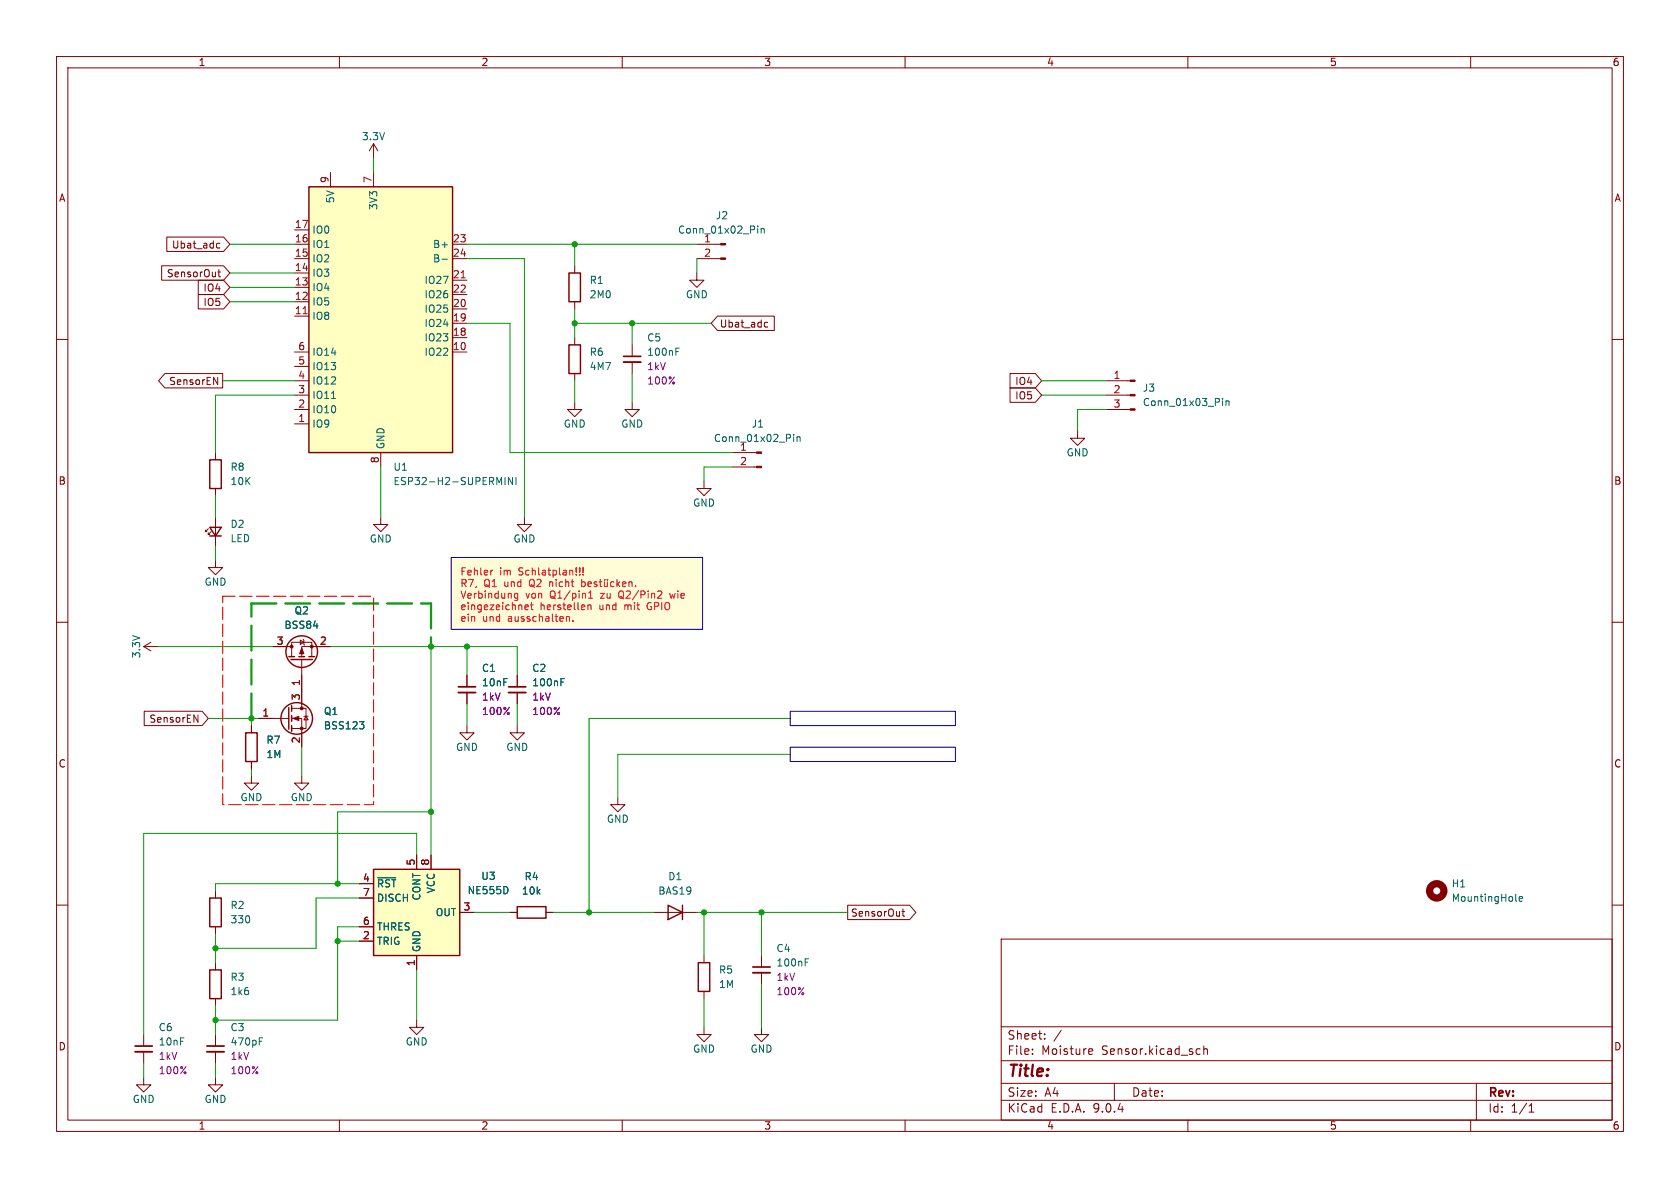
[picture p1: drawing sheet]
<svg xmlns="http://www.w3.org/2000/svg" width="297mm" height="210mm" viewBox="0 0 297 210" stroke-linecap="round" stroke-linejoin="round" font-family="sans-serif">
<g fill="none" stroke="#840000" stroke-width=".18">
<path d="M10 10h277v190h-277zM12 12h273v186h-273zM60 10v2M110 10v2M160 10v2M210 10v2M260 10v2M10 60h2M285 60h2M10 110h2M285 110h2M10 160h2"/>
<path d="M177 166h108v32h-108zM285 160h2M60 198v2M110 198v2M160 198v2M177 194.5h108M177 191.5h108M177 187.5h108M177 181.5h108M182.5 186.3v.1M182.5 185.5v.1M184.7 183.6v.1"/>
<path d="M184.7 182.8v.1M187.6 182.1l-1.3 2M192.7 185.4l.4 .1 .1 .3-.7 .1M193.1 186.3l-.4 .1M197 191.5v3M210 198v2M211.7 185.4l.5 .1M212.2 186.3l-.5 .1M212.8 185.5l.2-.1 .4 .1 .1 .9M212.8 184.9v1.5M260 198v2M261 191.5v6.5"/>
<path d="M270.3 196.6h.9M270.3 195.5l.4-.4v1.5"/>
</g>
<path d="M79.8 98.6h44.4v12.7h-44.4z" fill="#fffdd7"/>
<g fill="none" stroke="#840000" stroke-width=".18">
<path d="M101.6 47v1.3M101.6 53.3v1.3M101.6 59.7v1.3M101.6 66v1.3M190.5 76.2v1.3h1.3l-1.3 1.2-1.3-1.2h1.3M195.6 67.3h4.2M195.6 69.9h4.2M195.6 72.4h4.2M36.8 93.5l-.5 .5v-.3v.3h.3M37.3 94l-.5 .5v-.3v.3h.3M38.1 99.1v1.2h1.3l-1.3 1.3-1.3-1.3h1.3M38.1 80v1.3"/>
<path d="M38.1 86.4v1.2M38.1 91.4v5.1M124.5 85.1v1.3h1.2l-1.2 1.2-1.3-1.2h1.3M129.5 80h4.3M129.5 82.6h4.3M48.3 114.3h3.3M51.6 116.1v-2.6h3.5v2.6M53.1 113.2l.6 .3-.6 .4zM53.3 116.6v8.6M53.6 113l.1 .2v.7l.1 .1M58.4 114.3h-5.1v1.8M82.5 119.4v2"/>
<path d="M91.4 119.4v2M44.4 128.3v1.2M44.4 134.6v1.3M45.7 127h5.4M51.6 125.2h2.5v3.6h-2.5M51.6 127h1.7v5.1M53.7 126.6h.8M54.1 126.6l.4 .7h-.8zM82.5 128.3v1.2h1.3l-1.3 1.3-1.2-1.3h1.2M82.5 122.4v2.1M91.4 128.3v1.2h1.3l-1.3 1.3-1.2-1.3h1.2M91.4 122.4v2.1"/>
<path d="M109.2 141v1.2h1.3l-1.3 1.3-1.3-1.3h1.3M90.2 161.3h1.2M96.5 161.3h1.3M115.6 161.3h7.6M124.5 168.9v1.3M124.5 175.3v1.2"/>
</g>
<g fill="none" stroke="#840000" stroke-width=".25">
<path d="M100.6 48.3h2v5h-2zM100.6 61h2v5h-2zM37.1 81.3h2v5.1h-2zM37.1 93.2h2l-1 1.5zM37.1 94.7h2M51.1 116.1h1M51.4 116.6h3.8M52.8 116.1h1M54.6 116.1h1M43.4 129.5h2.1v5.1h-2.1zM51.1 125.1v3.8M51.6 124.7v1"/>
<path d="M51.6 126.5v1M51.6 128.3v1M91.4 160.3h5.1v2h-5.1zM118.1 160l2.5 1.3-2.5 1.3zM120.6 160v2.6M123.4 170.2h2.1v5.1h-2.1z"/>
<circle cx="53.3" cy="115.2" r="2.79"/>
<circle cx="52.5" cy="127" r="2.79"/>
</g>
<g fill="#840000" stroke="#840000" stroke-width=".18">
<path d="M133.8 79.9h.8v.2h-.8z"/>
<path d="M133.8 82.4h.8v.3h-.8z"/>
<path d="M53.3 114.6l.4 1h-.7z"/>
<path d="M51.8 127l1-.4v.8z"/>
<path d="M199.8 67.2h.9v.2h-.9z"/>
<path d="M199.8 69.7h.9v.3h-.9z"/>
<path d="M199.8 72.3h.9v.2h-.9z"/>
<circle cx="51.6" cy="114.3" r=".25"/>
<circle cx="55.1" cy="114.3" r=".25"/>
<circle cx="53.3" cy="125.2" r=".25"/>
<circle cx="53.3" cy="128.8" r=".25"/>
</g>
<path d="M140.3 76.8v.1M140.3 77.2v.8M140.9 77.2v.8M140.9 77.3l.2-.1 .3 .1 .1 .7M216.1 70.4v.2M216.1 70.9v.8M216.7 70.9v.8M216.7 71l.2-.1h.3l.1 .8M99.2 120h.6M63.6 127.6h.7l-.4 .5M64.1 128.1l.2 .2v.3l-.2 .2M99.2 120.6h.4" fill="none" stroke="#006464" stroke-width=".18"/>
<path d="M81 121.4h3.1M89.9 121.4h3.1" fill="none" stroke="#840000" stroke-width=".3"/>
<path d="M81 122.4h3.1M89.9 122.4h3.1" fill="none" stroke="#840000" stroke-width=".33"/>
<path d="M54.6 33h25.4v47h-25.4z" fill="#ffffc2"/>
<path d="M54.6 33h25.4v47h-25.4z" fill="none" stroke="#840000" stroke-width=".25"/>
<g fill="none" stroke="#840000" stroke-width=".18">
<path d="M58.4 30.5v2.5M66 25.4v2.5M66 30.5v2.5M66 25.4l-.7 1.3M66 25.4l.8 1.3M52.1 40.6h2.5M52.1 43.2h2.5M52.1 45.7h2.5M52.1 48.3h2.5M52.1 50.8h2.5M52.1 53.3h2.5M52.1 55.9h2.5"/>
<path d="M80 43.2h2.5M80 45.7h2.5M80 49.5h2.5M80 52.1h2.5M80 54.6h2.5M80 57.2h2.5M80 59.7h2.5M123.2 48.3v1.2h-1.3l1.3 1.3 1.3-1.3h-1.3M123.2 43.2h4.2M123.2 45.7h4.2M52.1 62.2h2.5M52.1 64.8h2.5"/>
<path d="M52.1 67.3h2.5M52.1 69.9h2.5M52.1 72.4h2.5M52.1 74.9h2.5M80 62.2h2.5M101.6 71.1v1.3h-1.3l1.3 1.3 1.3-1.3h-1.3M111.8 71.1v1.3h-1.3l1.3 1.3 1.2-1.3h-1.2M111.8 61v2M111.8 64v2M67.3 91.4v1.3h1.3l-1.3 1.3-1.3-1.3h1.3M67.3 80v2.6M92.7 91.4v1.3h1.3l-1.3 1.3-1.3-1.3h1.3"/>
<path d="M25.4 114.3l1.3 .8M25.4 114.3h2.5M26.7 113.5l-1.3 .8M44.4 137.2v1.2h1.3l-1.3 1.3-1.2-1.3h1.2M53.3 137.2v1.2h1.3l-1.3 1.3-1.2-1.3h1.2M25.4 190.5v1.3h1.3l-1.3 1.2-1.3-1.2h1.3M25.4 182.9v2M25.4 185.9v2.1M38.1 190.5v1.3h1.3l-1.3 1.2-1.3-1.2h1.3M38.1 182.9v2M38.1 185.9v2.1M73.7 180.3v1.3h1.2l-1.2 1.3-1.3-1.3h1.3"/>
</g>
<path d="M53.6 55.5h.7M81.5 49.1h.7" fill="none" stroke="#a90000" stroke-width=".18"/>
<g fill="none" stroke="#006464" stroke-width=".18">
<path d="M134 39.9v.2M78.1 45.8h1M134 40.4v.8M134.6 40.4v.8M134.6 40.5l.1-.1h.3l.1 .8M58.6 70.4h.7M119.5 62.2h.4M119.5 61.5h.6M89.3 84.4v1.3M90.6 84.4v1.3l-.7-1.3v1.3M91.2 84.4v1.3M268 159.1l.1 .2"/>
<path d="M268.6 158.9l.6-.1-.1-.3h-.4l-.1 .2v.6h.5M45.8 184.1h.5M45.8 183.5h.6"/>
</g>
<path d="M110.2 63h3.1M23.9 184.9h3M36.6 184.9h3" fill="none" stroke="#840000" stroke-width=".3"/>
<path d="M110.2 64h3.1M23.9 185.9h3M36.6 185.9h3" fill="none" stroke="#840000" stroke-width=".33"/>
<circle cx="254" cy="157.5" r="1.27" fill="none" stroke="#840000" stroke-width="1.3"/>
<g fill="#840000" stroke="#840000" stroke-width=".18">
<path d="M127.4 43.1h.9v.2h-.9z"/>
<path d="M127.4 45.6h.9v.2h-.9z"/>
</g>
<path d="M66 153.7h15.3v15.2h-15.3z" fill="#ffffc2"/>
<path d="M37.1 158.8h2v5h-2zM66 153.7h15.3v15.2h-15.3zM37.1 171.5h2v5h-2z" fill="none" stroke="#840000" stroke-width=".25"/>
<g fill="none" stroke="#840000" stroke-width=".18">
<path d="M28.6 47h10.9l1.1 1.3-1.1 1.2h-10.9zM29.5 41.9h10l1.1 1.3-1.1 1.3h-10zM35 52.1h4.5l1.1 1.2-1.1 1.3h-4.5zM35 49.5h4.5l1.1 1.3-1.1 1.3h-4.5zM38.4 43.8h.5M38.4 43.1h.5M38.5 48.1h.5M38.7 47.7v1l.3 .2M126.8 55.9h10.1v2.5h-10.1l-1.1-1.2zM135.2 57.8h.5M135.2 57h.5M29.1 66h10.3v2.6h-10.3l-1.1-1.3z"/>
<path d="M37.8 66.7l.7 1.3v-1.3M178.6 68.6h4.4l1.1 1.3-1.1 1.2h-4.4zM178.6 66h4.4l1.1 1.3-1.1 1.3h-4.4zM48.3 114.3h2.5M53.3 119.4v5.1M55.9 114.3h2.5M82.5 119.4v2M91.4 119.4v2M25.5 125.7h10.2l1.1 1.3-1.1 1.3h-10.2zM34.3 126.4l.7 1.3v-1.3M44.4 128.3v1.2M44.4 134.6v1.3"/>
<path d="M45.7 127h2.6M53.3 129.5v2.6M82.5 122.4v2.1M91.4 122.4v2.1M38.1 157.5v1.3M63.5 156.2h2.5M63.5 158.8h2.5M73.7 151.1v2.6M76.2 151.1v2.6M38.1 163.8v1.3M38.1 170.2v1.3M38.1 176.5v1.3"/>
<path d="M63.5 163.8h2.5M63.5 166.4h2.5M73.7 168.9v2.6M81.3 161.3h2.5M90.2 161.3h1.2M96.5 161.3h1.3M134.6 168.9v2M134.6 172v2M149.9 160h10.9l1.1 1.3-1.1 1.3h-10.9zM159.4 161.1h.5M159.6 160.7v1.1l.3 .2M124.5 181.6v1.3h1.2l-1.2 1.3-1.3-1.3h1.3"/>
<path d="M134.6 181.6v1.3h1.3l-1.3 1.3-1.3-1.3h1.3"/>
</g>
<path d="M99.2 120h.6M63.6 127.6h.7l-.4 .5M64.1 128.1l.2 .2v.3l-.2 .2M99.2 120.6h.4M66.8 155.2h3.2M89.7 157v.7M142.4 170.1h.4M142.4 169.5h.6" fill="none" stroke="#006464" stroke-width=".18"/>
<path d="M133.1 170.9h3" fill="none" stroke="#840000" stroke-width=".3"/>
<path d="M133.1 172h3" fill="none" stroke="#840000" stroke-width=".33"/>
<g fill="none" stroke="#009600" stroke-width=".18">
<path d="M66 27.9v2.6M40.6 43.2h11.5M40.6 53.3h11.5M40.6 48.3h11.5M40.6 50.8h11.5M82.5 43.2h40.7M82.5 45.7h10.2v45.7M82.5 57.2h7.7v22.8h39.3M101.6 43.2v3.8M101.6 54.6v5.1M101.6 57.2h24.1M111.8 57.2v3.8"/>
<path d="M123.2 45.7v2.6M39.4 67.3h12.7M52.1 69.9h-14v10.1M101.6 67.3v3.8M111.8 66v5.1M184.1 67.3h11.5M184.1 69.9h11.5M195.6 72.4h-5.1v3.8M38.1 87.6v3.8M38.1 96.5v2.6M67.3 82.6v8.8M129.5 82.6h-5v2.5"/>
<path d="M27.9 114.3h20.4M58.4 114.3h33v5.1M76.2 114.3v36.8M82.5 114.3v5.1M36.8 127h8.9M44.4 127v1.3M44.4 135.9v1.3M53.3 132.1v5.1M82.5 124.5v3.8M91.4 124.5v3.8M139.7 127h-35.6v34.3M139.7 133.4h-30.5v7.6"/>
<path d="M63.5 158.8h-7.6v8.8h-17.8M63.5 156.2h-25.4v1.3M73.7 151.1v-3.8h-48.3v35.6M76.2 143.5h-16.5v12.7M38.1 165.1v5.1M38.1 177.8v5.1M59.7 166.4h3.8M63.5 163.8h-3.8v16.5h-21.6M73.7 171.5v8.8M83.8 161.3h6.4M97.8 161.3h17.8M123.2 161.3h26.7"/>
<path d="M124.5 161.3v7.6M124.5 176.5v5.1M134.6 161.3v7.6M134.6 174v7.6M25.4 188v2.5M38.1 188v2.5"/>
</g>
<path d="M44.4 106.7h31.8M76.2 106.7v7.6M44.4 127v-20.3" fill="none" stroke="#009600" stroke-width=".4" stroke-dasharray="4.4 1.6"/>
<g fill="none" stroke="#ff0c0c" stroke-width=".18">
<path d="M87.1 100.8l-.2 .1M91.5 104.9v1l-.2 .3-.3-.1M91.5 105l-.3-.1-.3 .2 .2 .6h.4M92.8 107.4l.6-.2v-.2l-.4-.1-.2 .2 .1 .6h.5M93.8 106.9h.5M94 106.5v1.1l.3 .2M100.2 109h.4l.1 .8M101.3 109.7v.1M102.5 101.5v.2M102.5 100.4v.8M102.8 102.4v1.3M102.8 102.9l.4-.1 .3 .3-.2 .5h-.5"/>
<path d="M103.1 101.5v.2M103.1 100.4v.8M103.9 103.3l.6-.1v-.3l-.4-.1-.2 .2 .1 .6h.5M103.9 106.9v.9M103.9 107.1l.2-.2 .3 .1 .1 .8M104.1 105.7h.7M104.1 104.8l.3-.3v1.2M105.5 102.9l-.3-.1-.2 .2 .1 .2 .4 .1v.3h-.5M105.9 102.8h.5M106.1 102.4v1.1l.3 .2M106.8 102.8l.1 .8 .3 .1 .2-.1M106.9 102.4v.1"/>
<path d="M107.4 102.4v.1M107.4 102.8v.9M108.5 102.9l-.3-.1-.3 .3 .1 .5h.5M109.1 102.4v1.3M109.2 103.2l.4 .5M109.6 102.8l-.5 .5M110 103.3l.7-.1-.1-.3-.4-.1-.2 .2 .1 .6h.5M111.2 103l.2-.2 .3 .1v.8M111.2 102.8v.9M112.3 103.6v.1M116.8 104.5l.2 .2-.1 .3-.7 .7h.8M118.4 104.9l.2 .8"/>
</g>
<path d="M39.4 105.4h26.6v36.8h-26.6z" fill="none" stroke="#ff080a" stroke-width=".2" stroke-dasharray="2.2 .8"/>
<path d="M79.8 98.6h44.4v12.7h-44.4zM139.7 132.1h29.2v2.5h-29.2zM139.7 125.7h29.2v2.6h-29.2z" fill="none" stroke="#0000c2" stroke-width=".18"/>
<g fill="#009600" stroke="#009600" stroke-width=".18">
<circle cx="82.5" cy="114.3" r=".46"/>
<circle cx="76.2" cy="143.5" r=".46"/>
<circle cx="44.4" cy="127" r=".46"/>
<circle cx="76.2" cy="114.3" r=".46"/>
<circle cx="101.6" cy="43.2" r=".46"/>
<circle cx="101.6" cy="57.2" r=".46"/>
<circle cx="38.1" cy="167.6" r=".46"/>
<circle cx="59.7" cy="156.2" r=".46"/>
<circle cx="59.7" cy="166.4" r=".46"/>
<circle cx="38.1" cy="180.3" r=".46"/>
<circle cx="104.1" cy="161.3" r=".46"/>
<circle cx="124.5" cy="161.3" r=".46"/>
<circle cx="111.8" cy="57.2" r=".46"/>
<circle cx="134.6" cy="161.3" r=".46"/>
</g>
<text font-size="2.8" fill="#840000" x="178" y="190.9">Title:</text>
<g font-size="2.1" fill="#840000">
<text x="178" y="184">Sheet:</text>
<text x="178" y="186.7">File:</text>
<text x="184.1" y="186.7">Moisture</text>
<text x="194.8" y="186.7">Sensor.kicad_sch</text>
<text x="178" y="196.9">KiCad</text>
<text x="178" y="194.1">Size:</text>
<text x="184.7" y="194.1">A4</text>
<text x="185.7" y="196.9">E.D.A.</text>
<text x="193.3" y="196.9">9.0.4</text>
<text x="200" y="194.1">Date:</text>
<text x="263" y="194.3">Rev:</text>
<text x="263" y="196.9">Id:</text>
<text x="267.1" y="196.9">1/1</text>
</g>
<g font-size="1.8" fill="#840000">
<text x="35" y="11.9">1</text>
<text x="85" y="11.9">2</text>
<text x="135" y="11.9">3</text>
<text x="185" y="11.9">4</text>
<text x="235" y="11.9">5</text>
<text x="285" y="11.9">6</text>
<text x="10.3" y="35.9">A</text>
<text x="285.3" y="35.9">A</text>
<text x="30.3" y="44.1">Ubat_adc</text>
<text x="29.4" y="49.2">SensorOut</text>
<text x="35.9" y="51.8">IO4</text>
<text x="35.9" y="54.3">IO5</text>
<text x="127.2" y="58.1">Ubat_adc</text>
<text x="29.8" y="68.3">SensorEN</text>
<text x="179.4" y="70.8">IO5</text>
<text x="179.4" y="68.3">IO4</text>
<text x="10.3" y="85.9">B</text>
<text x="285.3" y="85.9">B</text>
<text x="26.3" y="128">SensorEN</text>
<text x="10.3" y="135.9">C</text>
<text x="285.3" y="135.9">C</text>
<text x="150.3" y="162.2">SensorOut</text>
<text x="10.3" y="185.9">D</text>
<text x="285.3" y="185.9">D</text>
<text x="35" y="199.9">1</text>
<text x="85" y="199.9">2</text>
<text x="135" y="199.9">3</text>
<text x="185" y="199.9">4</text>
<text x="235" y="199.9">5</text>
<text x="285" y="199.9">6</text>
</g>
<g font-size="1.8" fill="#006464">
<text x="63.9" y="25">3.3V</text>
<text x="55.1" y="41.5">IO0</text>
<text x="59.3" y="36" transform="rotate(-90 59.3 36)">5V</text>
<text x="66.9" y="37.2" transform="rotate(-90 66.9 37.2)">3V3</text>
<text x="119.8" y="41.5">Conn_01x02_Pin</text>
<text x="126.4" y="39">J2</text>
<text x="55.1" y="44">IO1</text>
<text x="55.1" y="46.6">IO2</text>
<text x="76.5" y="44">B+</text>
<text x="76.5" y="46.6">B-</text>
<text x="124.4" y="42.9">1</text>
<text x="55.1" y="49.1">IO3</text>
<text x="55.1" y="51.7">IO4</text>
<text x="74.9" y="50.4">IO27</text>
<text x="74.9" y="52.9">IO26</text>
<text x="104.1" y="50.4">R1</text>
<text x="104.1" y="52.9">2M0</text>
<text x="121.2" y="52.9">GND</text>
<text x="55.1" y="54.2">IO5</text>
<text x="55.1" y="56.7">IO8</text>
<text x="74.9" y="55.5">IO25</text>
<text x="74.9" y="58">IO24</text>
<text x="55.1" y="63.1">IO14</text>
<text x="55.1" y="65.6">IO13</text>
<text x="74.9" y="60.6">IO23</text>
<text x="74.9" y="63.1">IO22</text>
<text x="104.1" y="63.1">R6</text>
<text x="104.1" y="65.6">4M7</text>
<text x="114.3" y="60.6">C5</text>
<text x="114.3" y="63.1">100nF</text>
<text x="55.1" y="68.2">IO12</text>
<text x="55.1" y="70.7">IO11</text>
<text x="201.9" y="69.4">J3</text>
<text x="201.9" y="72">Conn_01x03_Pin</text>
<text x="55.1" y="73.3">IO10</text>
<text x="55.1" y="75.8">IO9</text>
<text x="99.6" y="75.8">GND</text>
<text x="109.7" y="75.8">GND</text>
<text x="132.8" y="75.8">J1</text>
<text x="40.6" y="83.4">R8</text>
<text x="68.2" y="79.5" transform="rotate(-90 68.2 79.5)">GND</text>
<text x="69.5" y="83.4">U1</text>
<text x="126.1" y="78.3">Conn_01x02_Pin</text>
<text x="130.7" y="79.8">1</text>
<text x="188.5" y="80.9">GND</text>
<text x="40.6" y="86">10K</text>
<text x="69.5" y="86">ESP32-H2-SUPERMINI</text>
<text x="122.4" y="89.8">GND</text>
<text x="40.6" y="93.5">D2</text>
<text x="40.6" y="96">LED</text>
<text x="65.3" y="96.1">GND</text>
<text x="90.7" y="96.1">GND</text>
<text x="36.1" y="103.7">GND</text>
<text x="50.2" y="111.4">BSS84</text>
<text x="52" y="108.8">Q2</text>
<text x="25" y="116.5" transform="rotate(-90 25 116.5)">3.3V</text>
<text x="85.1" y="119">C1</text>
<text x="94" y="119">C2</text>
<text x="85.1" y="121.5">10nF</text>
<text x="94" y="121.5">100nF</text>
<text x="47" y="131.7">R7</text>
<text x="57.2" y="129.1">BSS123</text>
<text x="57.2" y="126.6">Q1</text>
<text x="47" y="134.2">1M</text>
<text x="80.5" y="132.9">GND</text>
<text x="89.4" y="132.9">GND</text>
<text x="42.4" y="141.8">GND</text>
<text x="51.3" y="141.8">GND</text>
<text x="107.2" y="145.6">GND</text>
<text x="85" y="155.7">U3</text>
<text x="92.6" y="155.8">R4</text>
<text x="118" y="155.8">D1</text>
<text x="40.6" y="160.9">R2</text>
<text x="66.5" y="157.1">~{RST}</text>
<text x="66.5" y="159.6">DISCH</text>
<text x="74.5" y="159.3" transform="rotate(-90 74.5 159.3)">CONT</text>
<text x="77.1" y="158" transform="rotate(-90 77.1 158)">VCC</text>
<text x="82.6" y="158.3">NE555D</text>
<text x="92.2" y="158.3">10k</text>
<text x="116.3" y="158.3">BAS19</text>
<text x="256.5" y="157.1">H1</text>
<text x="256.5" y="159.6">MountingHole</text>
<text x="40.6" y="163.4">330</text>
<text x="66.5" y="164.7">THRES</text>
<text x="66.5" y="167.2">TRIG</text>
<text x="76.9" y="162.2">OUT</text>
<text x="40.6" y="173.6">R3</text>
<text x="74.5" y="168.4" transform="rotate(-90 74.5 168.4)">GND</text>
<text x="127" y="172.3">R5</text>
<text x="137.2" y="168.5">C4</text>
<text x="137.2" y="171">100nF</text>
<text x="40.6" y="176.1">1k6</text>
<text x="127" y="174.9">1M</text>
<text x="27.9" y="182.5">C6</text>
<text x="27.9" y="185">10nF</text>
<text x="40.6" y="182.5">C3</text>
<text x="40.6" y="185">470pF</text>
<text x="71.6" y="185">GND</text>
<text x="122.4" y="186.3">GND</text>
<text x="132.6" y="186.3">GND</text>
<text x="23.4" y="195.2">GND</text>
<text x="36.1" y="195.2">GND</text>
</g>
<g font-size="1.8" fill="#a90000">
<text x="58.2" y="32.5" transform="rotate(-90 58.2 32.5)">9</text>
<text x="65.8" y="32.5" transform="rotate(-90 65.8 32.5)">7</text>
<text x="52" y="40.4">17</text>
<text x="52" y="42.9">16</text>
<text x="52" y="45.5">15</text>
<text x="80" y="42.9">23</text>
<text x="80" y="45.5">24</text>
<text x="124.4" y="45.5">2</text>
<text x="52" y="48">14</text>
<text x="52" y="50.5">13</text>
<text x="52" y="53.1">12</text>
<text x="80" y="49.3">21</text>
<text x="80" y="51.8">22</text>
<text x="52" y="55.6">11</text>
<text x="80" y="54.4">20</text>
<text x="80" y="56.9">19</text>
<text x="80" y="59.4">18</text>
<text x="52.6" y="62">6</text>
<text x="52.6" y="64.5">5</text>
<text x="80" y="62">10</text>
<text x="52.6" y="67.1">4</text>
<text x="52.6" y="69.6">3</text>
<text x="196.8" y="67.1">1</text>
<text x="196.8" y="69.6">2</text>
<text x="52.6" y="72.1">2</text>
<text x="52.6" y="74.7">1</text>
<text x="196.8" y="72.1">3</text>
<text x="67.1" y="82" transform="rotate(-90 67.1 82)">8</text>
<text x="130.7" y="82.3">2</text>
<text x="48.8" y="114">3</text>
<text x="56.4" y="114">2</text>
<text x="53.1" y="123.9" transform="rotate(-90 53.1 123.9)">3</text>
<text x="53.1" y="121.4" transform="rotate(-90 53.1 121.4)">1</text>
<text x="46.3" y="126.7">1</text>
<text x="53.1" y="131.5" transform="rotate(-90 53.1 131.5)">2</text>
<text x="64.1" y="156">4</text>
<text x="73.4" y="153.1" transform="rotate(-90 73.4 153.1)">5</text>
<text x="75.9" y="153.1" transform="rotate(-90 75.9 153.1)">8</text>
<text x="64.1" y="158.5">7</text>
<text x="81.8" y="161">3</text>
<text x="64.1" y="163.6">6</text>
<text x="64.1" y="166.1">2</text>
<text x="73.4" y="170.9" transform="rotate(-90 73.4 170.9)">1</text>
</g>
<g font-size="1.8" fill="#840084">
<text x="114.3" y="65.6">1kV</text>
<text x="114.3" y="68.2">100%</text>
<text x="85.1" y="124.1">1kV</text>
<text x="94" y="124.1">1kV</text>
<text x="85.1" y="126.6">100%</text>
<text x="94" y="126.6">100%</text>
<text x="137.2" y="173.6">1kV</text>
<text x="137.2" y="176.1">100%</text>
<text x="27.9" y="190.1">100%</text>
<text x="27.9" y="187.6">1kV</text>
<text x="40.6" y="190.1">100%</text>
<text x="40.6" y="187.6">1kV</text>
</g>
<g font-size="1.8" fill="#ff0c0c">
<text x="81.3" y="101.9">Fehler</text>
<text x="88.3" y="101.9">im</text>
<text x="91.8" y="101.9">Schlatplan!!!</text>
<text x="81.3" y="104">R7,</text>
<text x="81.3" y="106">Verbindung</text>
<text x="85.5" y="104">Q1</text>
<text x="89.2" y="104">und</text>
<text x="92.9" y="106">von</text>
<text x="93.9" y="104">Q2</text>
<text x="97.3" y="106">Q1/pin1</text>
<text x="97.6" y="104">nicht</text>
<text x="106.5" y="106">zu</text>
<text x="109.9" y="106">Q2/Pin2</text>
<text x="119.1" y="106">wie</text>
<text x="81.3" y="108.1">eingezeichnet</text>
<text x="81.3" y="110.1">ein</text>
<text x="85.3" y="110.1">und</text>
<text x="89.9" y="110.1">ausschalten.</text>
<text x="95.5" y="108.1">herstellen</text>
<text x="106.1" y="108.1">und</text>
<text x="110.7" y="108.1">mit</text>
<text x="114.9" y="108.1">GPIO</text>
</g>
</svg>
